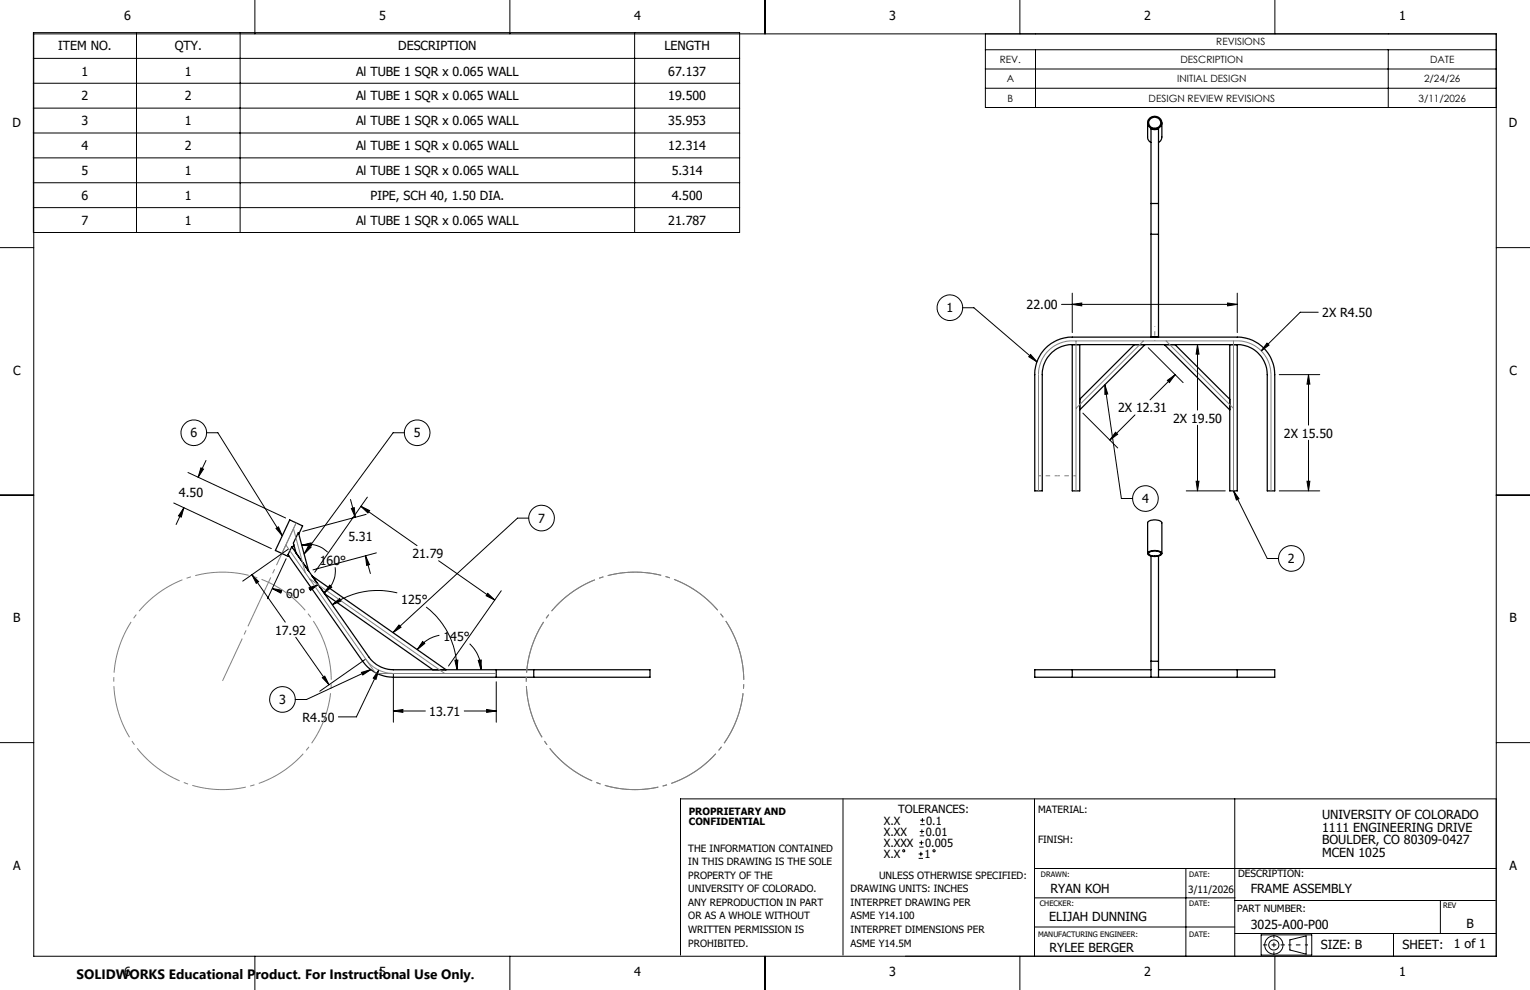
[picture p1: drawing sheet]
<svg xmlns="http://www.w3.org/2000/svg" width="432mm" height="279mm" viewBox="0 0 432 279" stroke-linecap="round" stroke-linejoin="round" font-family="sans-serif">
<g fill="none" stroke="#000" stroke-width=".35">
<path d="M323.9 34.6v4.1a1.7 1.7 0 0 0 .9 1.5M324.4 33.4a1.9 1.9 0 0 1 2.9 0 1.9 1.9 0 0 1-.5 2.9 1.89 1.89 0 0 1-2.4-.4 1.89 1.89 0 0 1 0-2.5zM324.6 33.7a1.62 1.62 0 0 1 2.8 .3 1.62 1.62 0 0 1-1.8 2.2 1.53 1.53 0 0 1-1.3-.9 1.53 1.53 0 0 1 .3-1.6zM327.9 34.6v4.1a1.89 1.89 0 0 1-.9 1.5M324.8 57.4v8.7M324.8 57.4v-21l1 .2 1.2-.2v21M324.8 57.4h2.2M327 57.4v8.7M324.8 66.1v29M324.8 66.1h2.2M327 66.1v29M302.6 97.3a8.4 8.4 0 0 0-8.5 8.4v32.8h-2.1v-32.8a10.5 10.5 0 0 1 10.6-10.6h46.6a10.6 10.6 0 0 1 10.6 10.6v32.8h-2.2v-32.8a8.5 8.5 0 0 0-8.4-8.4"/>
<path d="M302.6 97.3v41.2h2.1v-41.2M302.6 97.3h46.6M320.1 97.3l-15.4 15.4M323.1 97.3l-18.4 18.4M328.6 97.3l18.5 18.4M331.6 97.3l15.5 15.4M347.1 97.3v41.2h2.1v-41.2M82.9 153.7l-.4 .9M84.2 150.3l2.9 10.8-3.5-5-.8-2.8zM84.3 150.7l1.1-2.3-3.6-1.7-4.1 8.7 3.7 1.7 .1-.3M323.9 156.2v-8.6a2.76 2.76 0 0 1 3.3-.7l.7 .7v8.6M324 155.9a3.2 3.2 0 0 1 3.9 .2 1.96 1.96 0 0 1-2.5 .9l-1-.2a.56 .56 0 0 1-.4-.9z"/>
<path d="M324.2 156a2.69 2.69 0 0 1 3.4 .2 2.41 2.41 0 0 1-3.3 .3zM324.8 156.9v29.7M327 156.9v29.7M122.2 189l-30.5-21.4-3.6-5 37.8 26.4M140.1 189h-29.1a8.7 8.7 0 0 1-6.9-3.6l-21.8-31.1-1 2.2 21 30.1a10.6 10.6 0 0 0 8.7 4.5h29.1M140.1 189h10.5M140.1 191.1h10.5M140.1 189v2.1M150.6 189h32.8v2.1h-32.8M150.6 189v2.1M302.6 189h-10.6v2.1h10.6M302.6 191.1h46.6"/>
<path d="M302.6 189h22.2M302.6 189v2.1M324.8 186.6v4.5M324.8 186.6h2.2M327 186.6v4.5M327 189h22.2M349.2 189h10.6v2.1h-10.6M349.2 189v2.1"/>
</g>
<g fill="none" stroke="#000" stroke-width=".28">
<path d="M9.4 9.2h199.3v56.4h-199.3zM9.4 16.5h199.3M9.5 9.6h412.8v260.3h-412.8zM38.5 9.2v56.4M67.8 9.2v56.4M71.9 0v9.6M143.9 0v9.6M179.1 9.2v56.4M215.9 0v9.6M278.1 9.6v20.7h144.2M278.1 14h144.2M278.1 19.5h144.2"/>
<path d="M287.8 0v9.6M292.2 14v16.3M359.8 0v9.6M391.8 14v16.3M9.4 23.5h199.3M9.4 30.5h199.3M9.4 37.5h199.3M278.1 24.9h144.2M9.4 44.6h199.3M9.4 51.6h199.3M9.4 58.6h199.3M0 69.9h9.5"/>
<path d="M422.3 69.9h9.5M271.7 86.9h3.1l17.9 15.2M299.6 85.9h49.6M302.6 85.9l2.7-.4v.8zM302.6 82.7v11.2M324.1 98.1l9.8 9.9M338 97.3l.4 2.6h-.8zM338 97.3v18.4M346.5 85.5l2.7 .4-2.7 .4zM349.2 82.7v11.2M357.6 96.8l.5 .6-2.1 1.6zM372 88.1h-5l-11 10.9"/>
<path d="M290.9 100l1.8 2.1-2.4-1.4zM305.6 116.6l9.9 9.8M311.8 108.6l.8 2.6-.8 .1zM311.8 108.6l4.7 32.1h3.2M320.3 117.1l-7.1 7.1M329.5 107.4l2.1-1.6-1.6 2.1zM331.6 105.8l-7 7.1M361 105.7h11.5M369.3 105.7l.4 2.7h-.8zM369.3 105.7v14.3M0 139.7h9.5M53.1 133.3l27.5 12.9"/>
<path d="M56.7 132l.7 .4-1.5 2.3zM58.1 130l-2.2 4.7M58.3 122.1h3.2l18.2 29.1M114.1 122.1h-3.2l-25.1 34.3M314.8 122l.6 .6-2.2 1.6zM334.8 138.5h11M337.6 135.8h.8l-.4 2.7zM338 120v18.5M348.1 138.5l1.6 2.3-.8 .3zM348.1 138.5l9.5 19.1h3.2M361 138.5h11.5M368.9 135.8h.8l-.4 2.7z"/>
<path d="M369.3 124.2v14.3M422.2 139.7h9.6M49 142l27.6 12.8M51.9 143.3l-.7 2.6-.8-.3zM51.9 143.3l-2.2 4.7M77.9 149.1l.7-.4 1.1 2.5zM80.8 157.7l-5.3 11.3M81.3 155l-12.8 9M85.2 153.9l2.6-.7 .1 .9zM85.2 153.9a7.5 7.5 0 0 1 7.3 2M87.1 154l.7 .4-2 2zM98.9 141l1.4 5"/>
<path d="M99.2 143.5l.8-.2 .3 2.7zM101.8 142.9l2.5 1.2-.5 .7zM101.8 142.9l15.9 11.1M103.2 156.8l1.1 2.5-.8 .3zM103.2 156.8l1.3 5.1M103.3 145.2l-17.9 4.8M103.7 140.3l-14.9 21.2M106.2 156l-17.9 4.8M123.8 158.3l15.8 11M149.2 146.2h-3.2l-35.1 32.3M71.1 162.2l1.9 1.9-.7 .5zM71.1 162.2l9.4 13.4"/>
<path d="M76.8 166.1l2.7 .5-.3 .8zM76.8 166.1l2.8 .9M83.5 179.8l9.4 13.5M87.2 165.9l2.6-.9-2.2 1.7zM89.8 165l-2.5 1.3M93.1 165.1l.5 .6-2.2 1.6zM93.8 170.7l2-1.8 .5 .7zM94.6 160.1a7.6 7.6 0 0 1-3.2 7.2M112.1 167.3a22.5 22.5 0 0 0-18.3 3.4M112.6 176.4l.6 .6-2.3 1.5zM120.3 171.3a22.3 22.3 0 0 1 8.7 17.7M124 179.3a10.1 10.1 0 0 0-6.2 4"/>
<path d="M137.7 167.5l1.9 1.8-2.4-1.2zM141.5 166.7l-14.9 21.3M91 191.3l.7-.5 1.2 2.5zM102 189.8l2.6-.8-2.2 1.5zM103 186.1l-12.8 9M104.6 189l-18.1 8.4h-3.2M106.9 189.1l-.8 2.6-.8-.3zM106.9 189.1l-6.3 13.2h-5.1M111 190.3v13.5M119.3 181l.6 .6-2.1 1.7zM128.4 186.3h.8l-.2 2.7zM132.5 181.7a10 10 0 0 1 3.2 7.3"/>
<path d="M135 186.4l.8-.1-.1 2.7zM140.1 192.4v11.4M0 209.6h9.5M111 200.7l2.7-.5v.8zM111 200.7h9.1M131 200.7h9.1M137.3 200.2l2.8 .5-2.8 .3zM422.3 209.6h9.5M237.9 225.5v44.1M259.4 239.1h1.3M259.4 237.8h1.3M259.6 235.9h1.2"/>
<path d="M259.6 234.7h1.2M259.7 232.7h1.2M259.7 231.5h1.2M260 237.2v1.3M260.2 234.1v1.2M260.3 230.9v1.2M292 225.5v44.4M348.5 225.5v44.4M422.3 225.5h-230.2v44.1M259.3 242.3h1.2M259.3 241h1.2M259.9 240.4v1.3"/>
<path d="M292 245.1h130.3M292.1 253.4h56.5M334.7 245.1v24.8M348.5 254.1h73.6M406.5 254.1v9.4M71.9 269.9v9.5M143.9 269.9v9.5M215.9 269.9v9.5M287.8 269.9v9.5M292 261.6h56.5M348.5 263.5h73.6M355.9 263.8h14.3v5.8h-14.3z"/>
<path d="M359.8 269.9v9.5M364 265.3l4.6-1.2v5.2l-4.6-1.2zM393.3 263.5v6.4"/>
<circle cx="268.1" cy="86.8" r="3.6"/>
<circle cx="54.7" cy="122.1" r="3.6"/>
<circle cx="117.7" cy="122.1" r="3.6"/>
<circle cx="152.8" cy="146.2" r="3.6"/>
<circle cx="323.2" cy="140.7" r="3.6"/>
<circle cx="364.4" cy="157.6" r="3.6"/>
<circle cx="79.7" cy="197.4" r="3.6"/>
<circle cx="255.1" cy="240.1" r=".31"/>
<circle cx="263.6" cy="240.1" r=".31"/>
<circle cx="359.5" cy="266.7" r="1.43"/>
<circle cx="359.5" cy="266.7" r="2.57"/>
</g>
<path d="M303.7 96.2v42.3M322.7 96.2l-19 19.1M329.1 96.2l19 19.1M348.1 96.2v42.3M293.1 138.5v-32.8a9.5 9.5 0 0 1 9.5-9.5h46.6a9.5 9.5 0 0 1 9.5 9.5v32.8M80.7 153.8l22.5 32.2a9.5 9.5 0 0 0 7.8 4.1h29.1M82.8 149.2l3.3 12.4M83.6 147.6l-4 8.6M87.3 163.3l38.2 26.8M103.3 186.1l2.7 4h4.9" fill="none" stroke="#808080" stroke-width=".28"/>
<path d="M92.2 183.2a30.7 30.7 0 0 0-51.5-12.4 30.7 30.7 0 0 0 14.2 51 30.7 30.7 0 0 0 37.7-37.1l-.4-1.5M208.6 183.2a30.7 30.7 0 0 0-51.5-12.4 30.7 30.7 0 0 0 14.2 51 30.7 30.7 0 0 0 37.7-37.1l-.4-1.5" fill="none" stroke="#808080" stroke-width=".28" stroke-dasharray="15.2 1.3 1.3 1.3" stroke-dashoffset="6.5" stroke-linecap="butt"/>
<path d="M356.4 266.7h6.2" fill="none" stroke="#000" stroke-width=".28" stroke-dasharray="15.2 1.3 1.3 1.3" stroke-dashoffset="14.1" stroke-linecap="butt"/>
<path d="M359.5 263.8v5.7" fill="none" stroke="#000" stroke-width=".28" stroke-dasharray="15.2 1.3 1.3 1.3" stroke-dashoffset="14.3" stroke-linecap="butt"/>
<path d="M363.6 266.7h5.5" fill="none" stroke="#000" stroke-width=".28" stroke-dasharray="15.2 1.3 1.3 1.3" stroke-dashoffset="14.4" stroke-linecap="butt"/>
<path d="M62.8 192.2l20.8-44.6" fill="none" stroke="#808080" stroke-width=".28" stroke-dasharray="15.2 1.3 1.3 1.3" stroke-dashoffset="2.1" stroke-linecap="butt"/>
<path d="M298.4 134.3h-5.3M298.4 134.3h5.3" fill="none" stroke="#808080" stroke-width=".28" stroke-dasharray="15.2 1.3 1.3 1.3" stroke-dashoffset="14.5" stroke-linecap="butt"/>
<path d="M325.9 96.2v-4.2" fill="none" stroke="#808080" stroke-width=".28" stroke-dasharray="15.2 1.3 1.3 1.3" stroke-dashoffset="15.1" stroke-linecap="butt"/>
<path d="M135 186.4l.8-.1-.1 2.7zM119.3 181l.6 .6-2.1 1.7zM101.8 142.9l2.5 1.2-.5 .7zM137.7 167.5l1.9 1.8-2.4-1.2zM56.7 132l.7 .4-1.5 2.3zM51.9 143.3l-.7 2.6-.8-.3zM91 191.3l.7-.5 1.2 2.5zM71.1 162.2l1.9 1.9-.7 .5zM76.8 166.1l2.7 .5-.3 .8zM87.2 165.9l2.6-.9-2.2 1.7zM137.3 200.2l2.8 .5-2.8 .3zM111 200.7l2.7-.5v.8zM128.4 186.3h.8l-.2 2.7zM93.8 170.7l2-1.8 .5 .7zM93.1 165.1l.5 .6-2.2 1.6zM85.2 153.9l2.6-.7 .1 .9zM103.2 156.8l1.1 2.5-.8 .3zM99.2 143.5l.8-.2 .3 2.7zM106.9 189.1l-1.6 2.3 .8 .3z" fill="#000"/>
<g fill="#000">
<path d="M290.9 100l1.8 2.1-2.4-1.4zM348.1 138.5l1.6 2.3-.8 .3zM311.8 108.6l.8 2.6-.8 .1z"/>
<path d="M77.9 149.1l.7-.4 1.1 2.5zM102 189.8l2.6-.8-2.2 1.5zM87.1 154l.7 .4-2 2zM112.6 176.4l.6 .6-2.3 1.5zM357.6 96.8l-1.6 2.2 2.1-1.6zM314.8 122l.6 .6-2.2 1.6zM329.5 107.4l2.1-1.6-1.6 2.1zM338 97.3l.4 2.6h-.8zM337.6 135.8h.8l-.4 2.7zM368.9 135.8h.8l-.4 2.7zM369.3 105.7l.4 2.7h-.8zM346.5 85.5l2.7 .4-2.7 .4zM302.6 85.9l2.7-.4v.8z"/>
</g>
<text font-size="3.8" x="21.6" y="276.3">SOLIDWORKS Educational Product. For Instructional Use Only.</text>
<g font-size="3.5">
<text x="35" y="5.7">6</text>
<text x="107" y="5.7">5</text>
<text x="179" y="5.7">4</text>
<text x="250.9" y="5.7">3</text>
<text x="322.9" y="5.7">2</text>
<text x="394.9" y="5.7">1</text>
<text x="16.5" y="14.2">ITEM NO.</text>
<text x="49.3" y="14.2">QTY.</text>
<text x="112.4" y="14.2">DESCRIPTION</text>
<text x="187.5" y="14.2">LENGTH</text>
<text x="23" y="21.3">1</text>
<text x="52.2" y="21.3">1</text>
<text x="100.5" y="21.3">Al TUBE 1 SQR x 0.065 WALL</text>
<text x="188.6" y="21.3">67.137</text>
<text x="23" y="28.3">2</text>
<text x="52.2" y="28.3">2</text>
<text x="100.5" y="28.3">Al TUBE 1 SQR x 0.065 WALL</text>
<text x="188.6" y="28.3">19.500</text>
<text x="3.6" y="35.8">D</text>
<text x="23" y="35.4">3</text>
<text x="52.2" y="35.4">1</text>
<text x="100.5" y="35.4">Al TUBE 1 SQR x 0.065 WALL</text>
<text x="188.6" y="35.4">35.953</text>
<text x="425.8" y="35.8">D</text>
<text x="23" y="42.4">4</text>
<text x="52.2" y="42.4">2</text>
<text x="100.5" y="42.4">Al TUBE 1 SQR x 0.065 WALL</text>
<text x="188.6" y="42.4">12.314</text>
<text x="23" y="49.4">5</text>
<text x="52.2" y="49.4">1</text>
<text x="100.5" y="49.4">Al TUBE 1 SQR x 0.065 WALL</text>
<text x="189.6" y="49.4">5.314</text>
<text x="23" y="56.4">6</text>
<text x="52.2" y="56.4">1</text>
<text x="104.6" y="56.4">PIPE, SCH 40, 1.50 DIA.</text>
<text x="189.6" y="56.4">4.500</text>
<text x="23" y="63.4">7</text>
<text x="52.2" y="63.4">1</text>
<text x="100.5" y="63.4">Al TUBE 1 SQR x 0.065 WALL</text>
<text x="188.6" y="63.4">21.787</text>
<text x="267.1" y="88.1">1</text>
<text x="289.7" y="87.3">22.00</text>
<text x="373.1" y="89.5">2X R4.50</text>
<text x="3.7" y="105.7">C</text>
<text x="426" y="105.7">C</text>
<text x="315.5" y="116.3">2X 12.31</text>
<text x="331.1" y="119.2">2X 19.50</text>
<text x="53.7" y="123.4">6</text>
<text x="116.8" y="123.4">5</text>
<text x="362.4" y="123.5">2X 15.50</text>
<text x="50.5" y="140.4">4.50</text>
<text x="322.3" y="142">4</text>
<text x="151.9" y="147.5">7</text>
<text x="98.3" y="152.8">5.31</text>
<text x="90.2" y="159.3">160°</text>
<text x="116.4" y="157.5">21.79</text>
<text x="363.5" y="158.9">2</text>
<text x="80.7" y="168.6">60°</text>
<text x="113.2" y="170.5">125°</text>
<text x="3.7" y="175.5">B</text>
<text x="77.6" y="179.1">17.92</text>
<text x="426" y="175.5">B</text>
<text x="125.1" y="180.9">145°</text>
<text x="78.8" y="198.7">3</text>
<text x="85.4" y="203.7">R4.50</text>
<text x="121.2" y="202">13.71</text>
<text x="373.1" y="231.2">UNIVERSITY OF COLORADO</text>
<text x="373.1" y="234.8">1111 ENGINEERING DRIVE</text>
<text x="373.1" y="238.3">BOULDER, CO 80309-0427</text>
<text x="3.7" y="245.4">A</text>
<text x="373.1" y="241.8">MCEN 1025</text>
<text x="426" y="245.4">A</text>
<text x="296.4" y="252">RYAN KOH</text>
<text x="353" y="252">FRAME ASSEMBLY</text>
<text x="296.1" y="260">ELIJAH DUNNING</text>
<text x="353" y="262.1">3025-A00-P00</text>
<text x="413.9" y="261.9">B</text>
<text x="296.2" y="268.6">RYLEE BERGER</text>
<text x="372.8" y="267.9">SIZE: B</text>
<text x="395.8" y="267.7">SHEET:</text>
<text x="410.3" y="267.6">1 of 1</text>
<text x="35" y="275.6">6</text>
<text x="107" y="275.6">5</text>
<text x="179" y="275.6">4</text>
<text x="250.9" y="275.6">3</text>
<text x="322.9" y="275.6">2</text>
<text x="394.9" y="275.6">1</text>
</g>
<g font-size="3.2">
<text x="249.5" y="232.7">X.X</text>
<text x="253.5" y="229.5">TOLERANCES:</text>
<text x="261.4" y="232.7">0.1</text>
<text x="249.5" y="235.9">X.XX</text>
<text x="249.5" y="239.1">X.XXX</text>
<text x="261.1" y="239.1">0.005</text>
<text x="261.2" y="235.9">0.01</text>
<text x="249.5" y="242.2">X.X</text>
<text x="260.9" y="242.2">1</text>
</g>
<g font-size="2.8">
<text x="282.2" y="17.8">REV.</text>
<text x="333.2" y="17.8">DESCRIPTION</text>
<text x="343.3" y="12.8">REVISIONS</text>
<text x="403.6" y="17.8">DATE</text>
<text x="284.1" y="23.2">A</text>
<text x="332.2" y="23.2">INITIAL DESIGN</text>
<text x="401.9" y="23.2">2/24/26</text>
<text x="284.4" y="28.7">B</text>
<text x="324.2" y="28.7">DESIGN REVIEW REVISIONS</text>
<text x="400.3" y="28.7">3/11/2026</text>
<text x="194.4" y="229.9">PROPRIETARY AND</text>
<text x="194.4" y="232.7">CONFIDENTIAL</text>
<text x="293" y="229.6">MATERIAL:</text>
<text x="293" y="237.9">FINISH:</text>
<text x="194.3" y="240.4">THE INFORMATION CONTAINED</text>
<text x="194.3" y="244.2">IN THIS DRAWING IS THE SOLE</text>
<text x="194.3" y="248">PROPERTY OF THE</text>
<text x="194.3" y="251.9">UNIVERSITY OF COLORADO.</text>
<text x="240.1" y="251.9">DRAWING UNITS: INCHES</text>
<text x="248.1" y="248">UNLESS OTHERWISE SPECIFIED:</text>
<text x="335.3" y="252">3/11/2026</text>
<text x="349.4" y="247.4">DESCRIPTION:</text>
<text x="194.3" y="255.7">ANY REPRODUCTION IN PART</text>
<text x="240.1" y="255.7">INTERPRET DRAWING PER</text>
<text x="349.1" y="257.5">PART NUMBER:</text>
<text x="194.3" y="259.5">OR AS A WHOLE WITHOUT</text>
<text x="194.3" y="263.3">WRITTEN PERMISSION IS</text>
<text x="240.1" y="259.5">ASME Y14.100</text>
<text x="240.1" y="263.3">INTERPRET DIMENSIONS PER</text>
<text x="194.3" y="267.1">PROHIBITED.</text>
<text x="240.1" y="267.1">ASME Y14.5M</text>
</g>
<g font-size="2.1">
<text x="293.8" y="247.4">DRAWN:</text>
<text x="335.6" y="247.4">DATE:</text>
<text x="293.5" y="255.7">CHECKER:</text>
<text x="335.6" y="255.7">DATE:</text>
<text x="407.3" y="256.3">REV</text>
<text x="293" y="264.5">MANUFACTURING ENGINEER:</text>
<text x="335.6" y="264.5">DATE:</text>
</g>
</svg>
